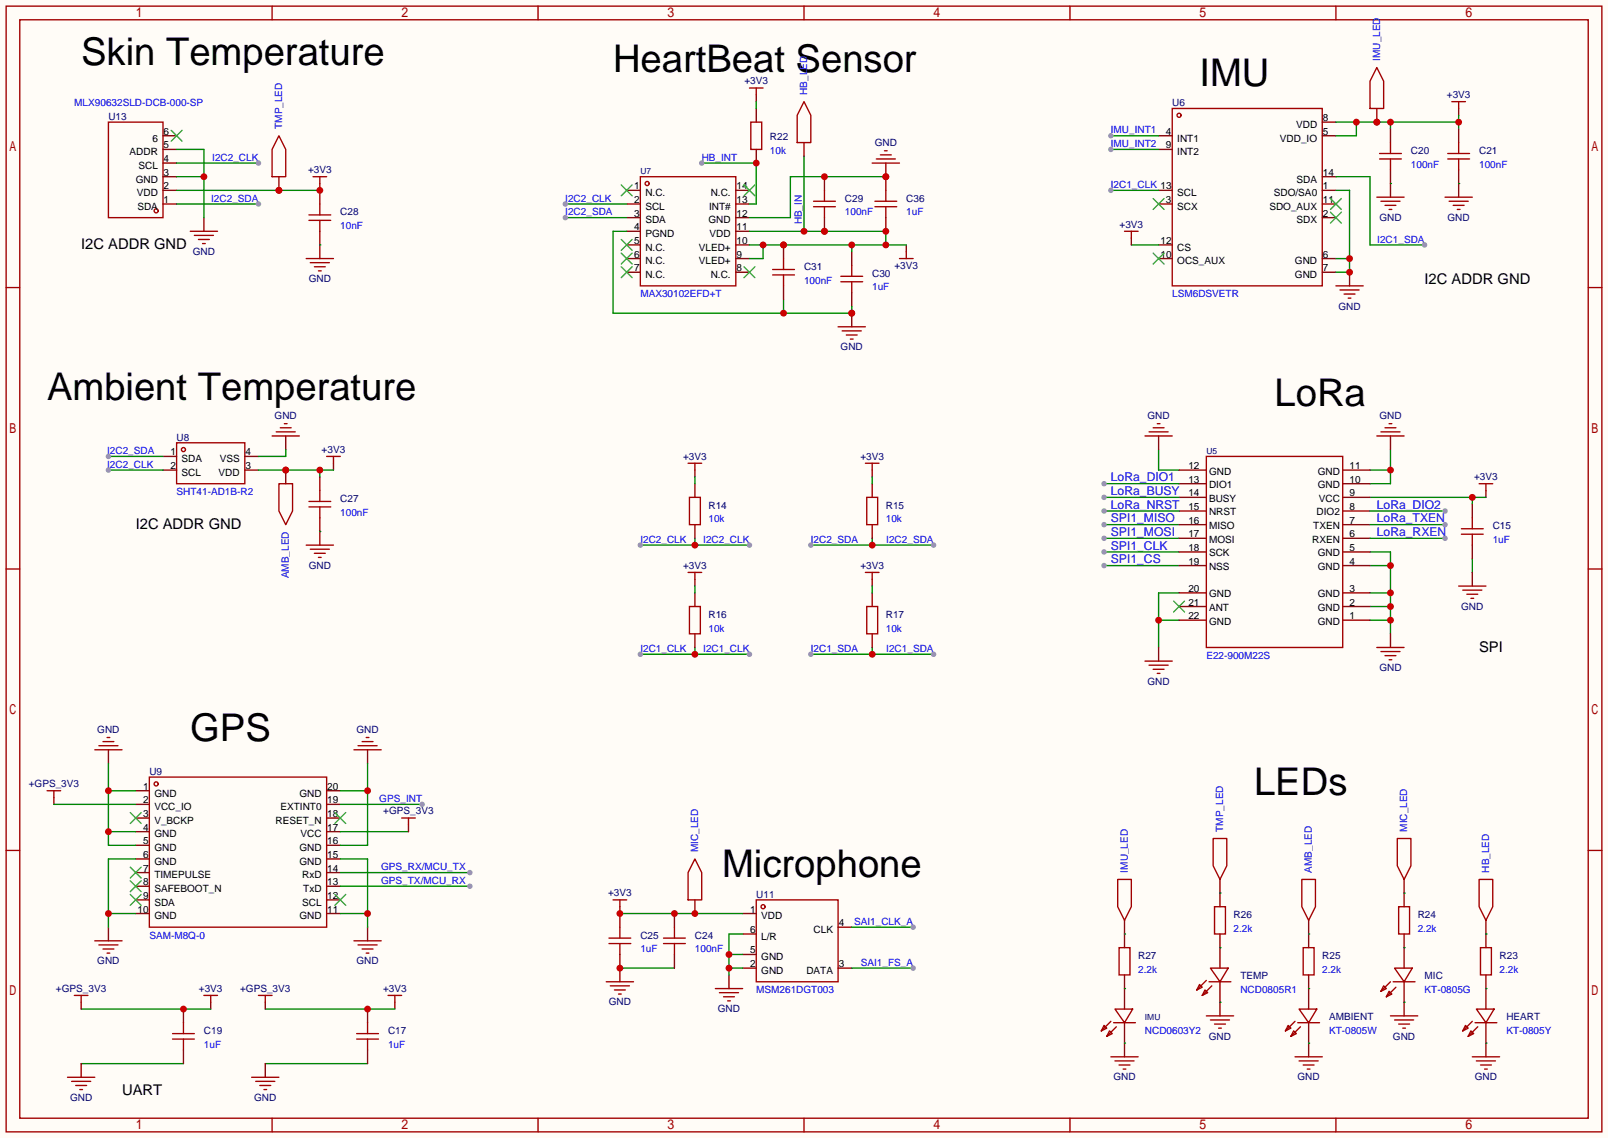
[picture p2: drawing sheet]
<svg xmlns="http://www.w3.org/2000/svg" width="299mm" height="212mm" viewBox="0 0 299 212" stroke-linecap="round" stroke-linejoin="round" font-family="sans-serif">
<path d="M0 0h299.5v211.8h-299.5z" fill="#fffcf7"/>
<g fill="none" stroke="#a10000" stroke-width=".25">
<path d="M1.1 1.1h297.2v209.6h-297.2zM3.7 3.7h292.1v204.5h-292.1zM50.7 1.1v2.6M100.2 1.1v2.6M149.7 1.1v2.6M199.3 1.1v2.6M248.8 1.1v2.6M218.3 20.2h28v33h-28zM1.1 53.5h2.6M248.8 53.2h5.1M249.6 54h3.5M250.3 54.7h2"/>
<path d="M251.1 55.5h.5M295.8 53.5h2.5M1.1 105.9h2.6M295.8 105.9h2.5M1.1 158.3h2.6M295.8 158.3h2.5M50.7 208.2v2.5M100.2 208.2v2.5M149.7 208.2v2.5M199.3 208.2v2.5M248.8 208.2v2.5"/>
<circle cx="219.6" cy="21.5" r=".38"/>
</g>
<g fill="none" stroke="#870000" stroke-width=".25">
<path d="M215.8 25.3h2.5M215.8 27.8h2.5M215.8 35.4h2.5M215.8 38h2.5M246.3 25.3h2.5M246.3 35.4h2.5M246.3 38h2.5M246.3 32.9h2.5M246.3 22.7h2.5M215.8 45.6h2.5M215.8 48.1h2.5M246.3 48.1h2.5"/>
<path d="M246.3 50.7h2.5M246.3 40.5h2.5M251.3 50.7v2.5"/>
</g>
<path d="M214.8 37l2 2M216.8 37l-2 2M247.8 39.5l2 2M247.8 37l2 2M249.8 39.5l-2 2M249.8 37l-2 2M214.8 47.1l2 2M216.8 47.1l-2 2" fill="none" stroke="#3c3" stroke-width=".25"/>
<path d="M248.8 35.4h2.5v15.3h-2.5M248.8 48.1h2.5" fill="none" stroke="#008700" stroke-width=".25"/>
<g fill="#c00">
<circle cx="251.3" cy="48.1" r=".63"/>
<circle cx="251.3" cy="50.7" r=".63"/>
</g>
<path d="M248.8 32.9h6.3v12.7h10.2" fill="none" stroke="#008700" stroke-width=".25"/>
<circle cx="265.3" cy="45.6" r=".51" fill="#999"/>
<path d="M206.9 35.4h8.9" fill="none" stroke="#008700" stroke-width=".25"/>
<circle cx="206.9" cy="35.4" r=".51" fill="#999"/>
<path d="M206.9 25.3h8.9" fill="none" stroke="#008700" stroke-width=".25"/>
<circle cx="206.9" cy="25.3" r=".51" fill="#999"/>
<path d="M206.9 27.8h8.9" fill="none" stroke="#008700" stroke-width=".25"/>
<circle cx="206.9" cy="27.8" r=".51" fill="#999"/>
<path d="M210.7 45.6h5.1M255.1 102.7h3.9v15.3M255.1 105.3h3.9M255.1 110.4h3.9M255.1 112.9h3.9M255.1 115.4h3.9" fill="none" stroke="#008700" stroke-width=".25"/>
<path d="M140.8 17.7v1.2M271.7 20.2v1.3M168.8 45.6v1.3M210.7 44.3v1.3M276.7 91.3v1.3" fill="none" stroke="#870000" stroke-width=".25"/>
<path d="M139.6 16.4h2.5M140.8 16.4v1.3M270.4 18.9h2.5M271.7 18.9v1.3M167.5 48.1h2.6M168.8 46.9v1.2M209.4 43.1h2.6M210.7 43.1v1.2M275.5 90h2.5M276.7 90v1.3" fill="none" stroke="#a10000" stroke-width=".25"/>
<g fill="#c00">
<circle cx="259" cy="105.3" r=".63"/>
<circle cx="259" cy="110.4" r=".63"/>
<circle cx="259" cy="112.9" r=".63"/>
<circle cx="259" cy="115.4" r=".63"/>
</g>
<path d="M255.1 87.5h3.9M259 83.7v6.3h-3.9" fill="none" stroke="#008700" stroke-width=".25"/>
<circle cx="259" cy="87.5" r=".63" fill="#c00"/>
<path d="M215.8 115.4h3.8M219.6 110.4h-3.8v10.1" fill="none" stroke="#008700" stroke-width=".25"/>
<circle cx="215.8" cy="115.4" r=".63" fill="#c00"/>
<path d="M205.6 97.7h14M215.8 83.7v3.8h3.8" fill="none" stroke="#008700" stroke-width=".25"/>
<circle cx="205.6" cy="97.7" r=".51" fill="#999"/>
<path d="M205.6 100.2h14" fill="none" stroke="#008700" stroke-width=".25"/>
<circle cx="205.6" cy="100.2" r=".51" fill="#999"/>
<path d="M205.6 102.7h14" fill="none" stroke="#008700" stroke-width=".25"/>
<circle cx="205.6" cy="102.7" r=".51" fill="#999"/>
<path d="M205.6 105.3h14" fill="none" stroke="#008700" stroke-width=".25"/>
<circle cx="205.6" cy="105.3" r=".51" fill="#999"/>
<path d="M255.1 92.6h21.6M274.2 92.6v1.3" fill="none" stroke="#008700" stroke-width=".25"/>
<circle cx="274.2" cy="92.6" r=".63" fill="#c00"/>
<path d="M205.6 95.1h14M274.2 104v2.6" fill="none" stroke="#008700" stroke-width=".25"/>
<g fill="none" stroke="#870000" stroke-width=".25">
<path d="M215.8 81.2v2.5M219.6 97.7h5.1M219.6 95.1h5.1M219.6 92.6h5.1M219.6 90h5.1M219.6 87.5h5.1M250.1 97.7h5M250.1 95.1h5M250.1 92.6h5M250.1 90h5M250.1 87.5h5M259 81.2v2.5"/>
<path d="M219.6 115.4h5.1M219.6 112.9h5.1M219.6 110.4h5.1M219.6 105.3h5.1M219.6 102.7h5.1M219.6 100.2h5.1M250.1 115.4h5M250.1 112.9h5M250.1 110.4h5M250.1 105.3h5M250.1 102.7h5M250.1 100.2h5"/>
<path d="M259 118v2.5M274.2 106.6v2.5M215.8 120.5v2.6"/>
</g>
<path d="M218.6 111.9l2 2M220.6 111.9l-2 2" fill="none" stroke="#3c3" stroke-width=".25"/>
<g fill="none" stroke="#a10000" stroke-width=".25">
<path d="M214.8 79.6h2M215.5 78.9h.5M257.9 79.6h2.1M258.7 78.9h.5M213.2 81.2h5.1M214 80.4h3.6M224.7 85h25.4v35.5h-25.4zM256.4 81.2h5.1M257.2 80.4h3.5M271.7 109.1h5M272.4 109.9h3.6M273.2 110.6h2"/>
<path d="M273.9 111.4h.5M213.2 123.1h5.1M214 123.8h3.6M214.8 124.6h2M215.5 125.3h.5M256.4 120.5h5.1M257.2 121.3h3.5M257.9 122h2.1M258.7 122.8h.5"/>
</g>
<circle cx="205.6" cy="95.1" r=".51" fill="#999"/>
<path d="M205.6 92.6h14" fill="none" stroke="#008700" stroke-width=".25"/>
<circle cx="205.6" cy="92.6" r=".51" fill="#999"/>
<path d="M205.6 90h14" fill="none" stroke="#008700" stroke-width=".25"/>
<circle cx="205.6" cy="90" r=".51" fill="#999"/>
<path d="M255.1 95.1h14" fill="none" stroke="#008700" stroke-width=".25"/>
<circle cx="269.1" cy="95.1" r=".51" fill="#999"/>
<path d="M255.1 97.7h14" fill="none" stroke="#008700" stroke-width=".25"/>
<circle cx="269.1" cy="97.7" r=".51" fill="#999"/>
<path d="M255.1 100.2h14" fill="none" stroke="#008700" stroke-width=".25"/>
<circle cx="269.1" cy="100.2" r=".51" fill="#999"/>
<g fill="none" stroke="#870000" stroke-width=".25">
<path d="M25.3 147.2h2.5M25.3 149.7h2.5M25.3 152.3h2.5M25.3 154.8h2.5M25.3 157.4h2.5M25.3 159.9h2.5M60.8 147.2h2.6M60.8 149.7h2.6M60.8 152.3h2.6M60.8 154.8h2.6M60.8 157.4h2.6M60.8 159.9h2.6"/>
<path d="M25.3 162.4h2.5M25.3 165h2.5M25.3 167.5h2.5M25.3 170.1h2.5M60.8 162.4h2.6M60.8 165h2.6M60.8 167.5h2.6M60.8 170.1h2.6M68.5 172.6v2.5M15.1 198v2.5M39.2 186.6v1.2M49.4 198v2.5"/>
<path d="M73.5 186.6v1.2"/>
</g>
<g fill="none" stroke="#a10000" stroke-width=".25">
<path d="M27.8 144.7h33v27.9h-33zM65.9 175.1h5.1M66.7 175.9h3.5M67.4 176.7h2.1M68.2 177.4h.5M38 185.3h2.5M39.2 185.3v1.3M72.3 185.3h2.5M73.5 185.3v1.3M12.6 200.5h5.1M13.3 201.3h3.6M14.1 202.1h2"/>
<path d="M14.9 202.8h.5M46.9 200.5h5M47.6 201.3h3.6M48.4 202.1h2M49.1 202.8h.6"/>
<circle cx="29.1" cy="145.9" r=".38"/>
</g>
<path d="M63.4 159.9h5.1v12.7M63.4 170.1h5.1M15.1 187.8h24.1M15.1 198h19.1M49.4 187.8h24.1M49.4 198h19.1" fill="none" stroke="#008700" stroke-width=".25"/>
<path d="M24.3 151.3l2 2M26.3 151.3l-2 2M62.4 151.3l2 2M64.4 151.3l-2 2M24.3 166.5l2 2M24.3 164l2 2M24.3 161.4l2 2M26.3 166.5l-2 2M26.3 164l-2 2M26.3 161.4l-2 2M62.4 166.5l2 2M64.4 166.5l-2 2" fill="none" stroke="#3c3" stroke-width=".25"/>
<circle cx="68.5" cy="170.1" r=".63" fill="#c00"/>
<path d="M20.2 139.6v2.5M68.5 139.6v2.5M20.2 172.6v2.5" fill="none" stroke="#870000" stroke-width=".25"/>
<path d="M17.7 139.6h5M18.4 138.8h3.6M19.2 138h2M19.9 137.3h.5M65.9 139.6h5.1M66.7 138.8h3.5M67.4 138h2.1M68.2 137.3h.5M17.7 175.1h5M18.4 175.9h3.6M19.2 176.7h2M19.9 177.4h.5" fill="none" stroke="#a10000" stroke-width=".25"/>
<path d="M20.2 142.1v15.3h5.1M20.2 154.8h5.1M20.2 147.2h5.1" fill="none" stroke="#008700" stroke-width=".25"/>
<g fill="#c00">
<circle cx="20.2" cy="154.8" r=".63"/>
<circle cx="20.2" cy="147.2" r=".63"/>
</g>
<path d="M63.4 147.2h5.1M68.5 142.1v15.3h-5.1" fill="none" stroke="#008700" stroke-width=".25"/>
<circle cx="68.5" cy="147.2" r=".63" fill="#c00"/>
<path d="M25.3 159.9h-5.1v12.7M20.2 170.1h5.1" fill="none" stroke="#008700" stroke-width=".25"/>
<circle cx="20.2" cy="170.1" r=".63" fill="#c00"/>
<path d="M10 149.7h15.3M63.4 154.8h12.7M63.4 165h24.1" fill="none" stroke="#008700" stroke-width=".25"/>
<path d="M10 148.5v1.2M76.1 153.5v1.3M15.1 186.6v1.2M49.4 186.6v1.2" fill="none" stroke="#870000" stroke-width=".25"/>
<path d="M8.8 147.2h2.5M10 147.2v1.3M74.8 152.3h2.5M76.1 152.3v1.2M13.8 185.3h2.6M15.1 185.3v1.3M48.1 185.3h2.6M49.4 185.3v1.3" fill="none" stroke="#a10000" stroke-width=".25"/>
<circle cx="87.5" cy="165" r=".51" fill="#999"/>
<path d="M63.4 162.4h24.1" fill="none" stroke="#008700" stroke-width=".25"/>
<circle cx="87.5" cy="162.4" r=".51" fill="#999"/>
<path d="M63.4 149.7h15.2" fill="none" stroke="#008700" stroke-width=".25"/>
<circle cx="78.6" cy="149.7" r=".51" fill="#999"/>
<path d="M34.2 193.4v2.1" fill="none" stroke="#a10000" stroke-width=".25"/>
<path d="M34.2 187.8v2.6" fill="none" stroke="#870000" stroke-width=".25"/>
<circle cx="34.2" cy="187.8" r=".63" fill="#c00"/>
<g fill="none" stroke="#a10000" stroke-width=".25">
<path d="M162.9 37.5h4.1M162.9 38.5h4.1M165 35.4v2.1M165 38.5v2M156.6 51.4h4.1M156.6 52.5h4.1M158.6 49.4v2M158.6 52.5v2M113.4 174.6h4.1M113.4 175.6h4.1M115.4 172.6v2M115.4 175.6v2.1"/>
<path d="M32.1 192.4h4.1M32.1 193.4h4.1M34.2 190.4v2M68.5 193.4v2.1"/>
</g>
<path d="M165 32.9v2.5M158.6 46.9v2.5M158.6 54.5v2.5M165 40.5v2.6M115.4 170.1v2.5M115.4 177.7v2.5M34.2 195.5v2.5M68.5 187.8v2.6" fill="none" stroke="#870000" stroke-width=".25"/>
<circle cx="68.5" cy="187.8" r=".63" fill="#c00"/>
<g fill="none" stroke="#a10000" stroke-width=".25">
<path d="M139.8 22.7h2.1v5.1h-2.1zM256.4 36.7h5.1M257.2 37.5h3.5M257.9 38.2h2.1M258.7 39h.5M269.1 36.7h5.1M269.9 37.5h3.5M270.6 38.2h2.1M271.4 39h.5M272.2 98.4h4M272.2 99.4h4M274.2 96.4v2"/>
<path d="M274.2 99.4v2.1M66.4 192.4h4.1M66.4 193.4h4.1M68.5 190.4v2"/>
</g>
<path d="M140.8 20.2v2.5M140.8 27.8v2.6M259 34.2v2.5M271.7 34.2v2.5M274.2 93.9v2.5M274.2 101.5v2.5M68.5 195.5v2.5" fill="none" stroke="#870000" stroke-width=".25"/>
<path d="M248.8 22.7h22.9M252.6 22.7v2.6h-3.8M259 22.7v1.3M271.7 21.5v2.5" fill="none" stroke="#008700" stroke-width=".25"/>
<g fill="#c00">
<circle cx="271.7" cy="22.7" r=".63"/>
<circle cx="259" cy="22.7" r=".63"/>
<circle cx="256.4" cy="22.7" r=".63"/>
<circle cx="252.6" cy="22.7" r=".63"/>
</g>
<g fill="none" stroke="#a10000" stroke-width=".25">
<path d="M140.8 167.5h15.3v15.3h-15.3zM112.9 182.8h5.1M113.7 183.5h3.5M114.4 184.3h2.1M115.2 185h.5M133.2 184h5.1M134 184.8h3.5M134.7 185.5h2.1M135.5 186.3h.5"/>
<circle cx="142.1" cy="168.8" r=".38"/>
</g>
<path d="M138.3 170.1h2.5M138.3 177.7h2.5M138.3 173.9h2.5M156.1 172.6h2.5M115.4 180.2v2.6M135.8 181.5v2.5M138.3 180.2h2.5M156.1 180.2h2.5" fill="none" stroke="#870000" stroke-width=".25"/>
<path d="M135.8 177.7h2.5M138.3 173.9h-2.5v7.6M135.8 180.2h2.5" fill="none" stroke="#008700" stroke-width=".25"/>
<g fill="#c00">
<circle cx="135.8" cy="180.2" r=".63"/>
<circle cx="135.8" cy="177.7" r=".63"/>
</g>
<path d="M115.4 170.1h22.9M115.4 180.2h10.2" fill="none" stroke="#008700" stroke-width=".25"/>
<circle cx="115.4" cy="180.2" r=".63" fill="#c00"/>
<path d="M115.4 168.8v1.3" fill="none" stroke="#870000" stroke-width=".25"/>
<circle cx="115.4" cy="170.1" r=".63" fill="#c00"/>
<g fill="none" stroke="#a10000" stroke-width=".25">
<path d="M58.3 32.9h2.5M59.6 32.9v1.3M60.8 85h2.6M62.1 85v1.2M128.1 86.2h2.6M129.4 86.2v1.3M161.2 86.2h2.5M162.4 86.2v1.3M128.1 106.6h2.6M129.4 106.6v1.2M161.2 106.6h2.5M162.4 106.6v1.2"/>
<path d="M114.2 167.5h2.5M115.4 167.5v1.3"/>
</g>
<path d="M59.6 34.2v1.2M62.1 86.2v1.3M129.4 87.5v1.3M162.4 87.5v1.3M129.4 107.8v1.3M162.4 107.8v1.3" fill="none" stroke="#870000" stroke-width=".25"/>
<path d="M158.6 172.6h11.5" fill="none" stroke="#008700" stroke-width=".25"/>
<circle cx="170.1" cy="172.6" r=".51" fill="#999"/>
<path d="M158.6 180.2h11.5" fill="none" stroke="#008700" stroke-width=".25"/>
<circle cx="170.1" cy="180.2" r=".51" fill="#999"/>
<g fill="none" stroke="#a10000" stroke-width=".25">
<path d="M20.2 22.7h10.2v17.8h-10.2zM119.3 32.9h17.7v20.3h-17.7zM52.2 79.6h2M53 78.9h.5M32.9 82.4h12.7v7.6h-12.7zM50.7 81.2h5.1M51.4 80.4h3.6M57 101.5h5.1M57.8 102.2h3.5M58.5 103h2.1M59.3 103.8h.5"/>
<circle cx="29.1" cy="39.2" r=".38"/>
<circle cx="120.5" cy="34.2" r=".38"/>
<circle cx="34.2" cy="83.7" r=".38"/>
</g>
<g fill="none" stroke="#870000" stroke-width=".25">
<path d="M30.4 35.4h2.5M30.4 38h2.5M30.4 32.9h2.5M30.4 30.4h2.5M30.4 27.8h2.5M30.4 25.3h2.5M116.7 35.4h2.6M116.7 38h2.6M137 35.4h2.6M137 38h2.6M116.7 40.5h2.6M116.7 43.1h2.6"/>
<path d="M116.7 45.6h2.6M116.7 48.1h2.6M116.7 50.7h2.6M137 40.5h2.6M137 43.1h2.6M137 45.6h2.6M137 48.1h2.6M137 50.7h2.6M30.4 85h2.5M30.4 87.5h2.5M45.6 85h2.5M45.6 87.5h2.5"/>
<path d="M53.2 81.2v2.5M59.6 98.9v2.6"/>
</g>
<g fill="none" stroke="#3c3" stroke-width=".25">
<path d="M31.9 24.3l2 2M33.9 24.3l-2 2M115.7 34.4l2 2M117.7 34.4l-2 2M138.6 34.4l2 2M140.6 34.4l-2 2M115.7 44.6l2 2M115.7 47.1l2 2M115.7 49.7l2 2M117.7 44.6l-2 2M117.7 47.1l-2 2M117.7 49.7l-2 2"/>
<path d="M138.6 49.7l2 2M140.6 49.7l-2 2"/>
</g>
<path d="M48.1 87.5h14M53.2 83.7v1.3h-5.1M59.6 87.5v1.3" fill="none" stroke="#008700" stroke-width=".25"/>
<g fill="#c00">
<circle cx="59.6" cy="87.5" r=".63"/>
<circle cx="53.2" cy="87.5" r=".63"/>
</g>
<path d="M20.2 85h10.2" fill="none" stroke="#008700" stroke-width=".25"/>
<circle cx="20.2" cy="85" r=".51" fill="#999"/>
<path d="M20.2 87.5h10.2" fill="none" stroke="#008700" stroke-width=".25"/>
<circle cx="20.2" cy="87.5" r=".51" fill="#999"/>
<path d="M38 40.5v2.6M59.6 45.6v2.5" fill="none" stroke="#870000" stroke-width=".25"/>
<path d="M35.4 43.1h5.1M36.2 43.8h3.6M37 44.6h2M37.7 45.3h.5M57 48.1h5.1M57.8 48.9h3.5M58.5 49.7h2.1M59.3 50.4h.5" fill="none" stroke="#a10000" stroke-width=".25"/>
<path d="M32.9 27.8h5.1v12.7M32.9 32.9h5.1" fill="none" stroke="#008700" stroke-width=".25"/>
<circle cx="38" cy="32.9" r=".63" fill="#c00"/>
<path d="M32.9 38h15.2" fill="none" stroke="#008700" stroke-width=".25"/>
<circle cx="48.1" cy="38" r=".51" fill="#999"/>
<path d="M32.9 30.4h15.2" fill="none" stroke="#008700" stroke-width=".25"/>
<circle cx="48.1" cy="30.4" r=".51" fill="#999"/>
<path d="M59.6 38v2M57.5 40h4.1M57.5 41h4.1M59.6 41v2.1" fill="none" stroke="#a10000" stroke-width=".25"/>
<path d="M59.6 35.4v2.6M59.6 43.1v2.5" fill="none" stroke="#870000" stroke-width=".25"/>
<path d="M32.9 35.4h26.7" fill="none" stroke="#008700" stroke-width=".25"/>
<g fill="#c00">
<circle cx="51.9" cy="35.4" r=".63"/>
<circle cx="59.6" cy="35.4" r=".63"/>
</g>
<path d="M149.7 29.1v14M59.6 45.6h.1M139.6 45.6h29.2M139.6 43.1h25.4v2.5M142.1 45.6v2.5h-2.5M158.6 45.6v1.3" fill="none" stroke="#008700" stroke-width=".25"/>
<g fill="#c00">
<circle cx="142.1" cy="45.6" r=".63"/>
<circle cx="145.9" cy="45.6" r=".63"/>
<circle cx="158.6" cy="45.6" r=".63"/>
<circle cx="165" cy="45.6" r=".63"/>
<circle cx="165" cy="43.1" r=".63"/>
<circle cx="153.5" cy="43.1" r=".63"/>
<circle cx="149.7" cy="43.1" r=".63"/>
</g>
<path d="M116.7 43.1h-2.5v15.2h44.4v-1.3M145.9 55.8v2.5" fill="none" stroke="#008700" stroke-width=".25"/>
<g fill="#c00">
<circle cx="145.9" cy="58.3" r=".63"/>
<circle cx="158.6" cy="58.3" r=".63"/>
</g>
<path d="M105.3 40.5h11.4" fill="none" stroke="#008700" stroke-width=".25"/>
<circle cx="105.3" cy="40.5" r=".51" fill="#999"/>
<path d="M105.3 38h11.4" fill="none" stroke="#008700" stroke-width=".25"/>
<circle cx="105.3" cy="38" r=".51" fill="#999"/>
<path d="M145.9 45.6v2.5M145.9 53.2v2.6" fill="none" stroke="#870000" stroke-width=".25"/>
<circle cx="145.9" cy="45.6" r=".63" fill="#c00"/>
<path d="M143.9 51.2h4.1M143.9 50.2h4.1M145.9 48.1v2.1M145.9 51.2v2" fill="none" stroke="#a10000" stroke-width=".25"/>
<path d="M153.5 40.5v2.6" fill="none" stroke="#870000" stroke-width=".25"/>
<circle cx="153.5" cy="43.1" r=".63" fill="#c00"/>
<path d="M153.5 32.9v2.5M59.6 88.8v2.5M59.6 96.4v2.5M125.6 170.1v2.5M125.6 177.7v2.5" fill="none" stroke="#870000" stroke-width=".25"/>
<path d="M151.5 38.5h4.1M151.5 37.5h4.1M153.5 35.4v2.1M153.5 38.5v2M57.5 94.4h4.1M57.5 93.3h4.1M59.6 91.3v2M59.6 94.4v2" fill="none" stroke="#a10000" stroke-width=".25"/>
<circle cx="125.6" cy="170.1" r=".63" fill="#c00"/>
<path d="M256.9 29.6h4.1M256.9 28.6h4.1M259 26.5v2.1M259 29.6v2M269.6 29.6h4.1M269.6 28.6h4.1M271.7 26.5v2.1M271.7 29.6v2M123.6 175.6h4M123.6 174.6h4M125.6 172.6v2M125.6 175.6v2.1" fill="none" stroke="#a10000" stroke-width=".25"/>
<path d="M259 24v2.5M259 31.6v2.6M271.7 24v2.5M271.7 31.6v2.6" fill="none" stroke="#870000" stroke-width=".25"/>
<path d="M165 32.9h-17.8v7.6h-7.6" fill="none" stroke="#008700" stroke-width=".25"/>
<g fill="#c00">
<circle cx="165" cy="32.9" r=".63"/>
<circle cx="153.5" cy="32.9" r=".63"/>
</g>
<path d="M165 30.4v2.5" fill="none" stroke="#870000" stroke-width=".25"/>
<circle cx="165" cy="32.9" r=".63" fill="#c00"/>
<path d="M162.4 30.4h5.1M163.2 29.6h3.6M164 28.8h2M164.7 28.1h.5" fill="none" stroke="#a10000" stroke-width=".25"/>
<path d="M158.6 58.3v2.5" fill="none" stroke="#870000" stroke-width=".25"/>
<circle cx="158.6" cy="58.3" r=".63" fill="#c00"/>
<path d="M156.1 60.8h5.1M156.8 61.6h3.6M157.6 62.4h2M158.4 63.1h.5" fill="none" stroke="#a10000" stroke-width=".25"/>
<path d="M130.7 30.4h10.1v7.6h-1.2" fill="none" stroke="#008700" stroke-width=".25"/>
<circle cx="140.8" cy="30.4" r=".63" fill="#c00"/>
<circle cx="130.7" cy="30.4" r=".51" fill="#999"/>
<path d="M140.8 18.9v1.3" fill="none" stroke="#008700" stroke-width=".25"/>
<path d="M51.9 32.9v2.5" fill="none" stroke="#870000" stroke-width=".25"/>
<circle cx="51.9" cy="35.4" r=".63" fill="#c00"/>
<path d="M149.7 18.9l1.3 2.6v5h-2.5v-5zM51.9 25.3l1.3 2.5v5.1h-2.5v-5.1z" fill="none" stroke="#a10000" stroke-width=".25"/>
<path d="M149.7 26.5v2.6M129.4 167.5v2.6" fill="none" stroke="#870000" stroke-width=".25"/>
<circle cx="129.4" cy="170.1" r=".63" fill="#c00"/>
<path d="M129.4 159.9l1.3 2.5v5.1h-2.6v-5.1z" fill="none" stroke="#a10000" stroke-width=".25"/>
<path d="M53.2 87.5v2.5" fill="none" stroke="#870000" stroke-width=".25"/>
<circle cx="53.2" cy="87.5" r=".63" fill="#c00"/>
<path d="M51.9 90h2.6v5.1l-1.3 2.6-1.3-2.6z" fill="none" stroke="#a10000" stroke-width=".25"/>
<path d="M256.4 20.2v2.5" fill="none" stroke="#870000" stroke-width=".25"/>
<circle cx="256.4" cy="22.7" r=".63" fill="#c00"/>
<g fill="none" stroke="#a10000" stroke-width=".25">
<path d="M256.4 12.6l1.3 2.5v5.1h-2.6v-5.1zM225.9 156.1h2.6v5.1l-1.3 2.5-1.3-2.5zM260.2 156.1h2.6v5.1l-1.3 2.5-1.3-2.5zM208.2 163.7h2.5v5.1l-1.3 2.5-1.2-2.5zM208.4 176.4h2v5.1h-2zM226.2 168.8h2v5.1h-2zM242.4 163.7h2.6v5.1l-1.3 2.5-1.3-2.5zM242.7 176.4h2v5.1h-2zM260.5 168.8h2v5.1h-2zM275.5 163.7h2.5v5.1l-1.3 2.5-1.2-2.5zM275.7 176.4h2v5.1h-2zM205.6 190.9l.5 .5-1 .5z"/>
<path d="M206.6 191.9l.5 .5-1 .5zM206.9 190.1l-1.8 1.8M206.9 196.7h5.1M207.4 190.4h4.1M207.6 187.8h3.3l-1.5 2.6zM207.6 197.5h3.6M207.9 191.1l-1.8 1.8M208.4 198.2h2M209.2 199h.5M223.4 183.3l.5 .5-1 .5zM224.4 184.3l.5 .5-1 .5zM224.7 182.5l-1.8 1.8"/>
<path d="M224.7 189.1h5M225.2 182.8h4M225.4 180.2h3.3l-1.5 2.6zM225.4 189.9h3.6M225.7 183.5l-1.8 1.8M226.2 190.6h2M226.9 191.4h.6M239.9 190.9l.5 .5-1 .5zM240.9 191.9l.5 .5-1 .5zM241.2 190.1l-1.8 1.8M241.2 196.7h5.1M241.7 190.4h4"/>
<path d="M241.9 187.8h3.3l-1.5 2.6zM241.9 197.5h3.6M242.2 191.1l-1.8 1.8M242.7 198.2h2M243.5 199h.5M257.7 183.5l.5 .5-1 .5zM258.7 184.5l.5 .5-1 .5zM259 182.8l-1.8 1.7M259 189.1h5M259.5 182.8h4M259.7 180.2h3.3l-1.5 2.6zM259.7 189.9h3.6"/>
<path d="M260 183.8l-1.8 1.7M260.5 190.6h2M261.2 191.4h.5M272.9 190.9l.5 .5-1 .5zM273.9 191.9l.5 .5-1 .5zM274.2 190.1l-1.8 1.8M274.2 196.7h5.1M274.7 190.4h4.1M275 187.8h3.3l-1.6 2.6zM275 197.5h3.5M275.2 191.1l-1.8 1.8M275.7 198.2h2"/>
<path d="M276.5 199h.5"/>
</g>
<g fill="none" stroke="#870000" stroke-width=".25">
<path d="M209.4 171.3v5.1M227.2 163.7v5.1M227.2 173.9v6.3M243.7 171.3v5.1M261.5 163.7v5.1M261.5 173.9v6.3M276.7 171.3v5.1M209.4 181.5v6.3M209.4 190.4v6.3M227.2 182.8v6.3M243.7 181.5v6.3M243.7 190.4v6.3"/>
<path d="M261.5 182.8v6.3M276.7 181.5v6.3M276.7 190.4v6.3"/>
</g>
<g fill="none" stroke="#008700" stroke-width=".25">
<path d="M119.3 121.8h20.3M129.4 120.5v1.3M209.4 173.9h.1M227.2 166.2h.1M227.2 176.4h.1M243.7 173.9h.1M261.5 166.2h.1M261.5 176.4h.1M276.7 173.9h.1M209.4 184h.1M209.4 194.2h.1M227.2 186.6h.1"/>
<path d="M243.7 184h.1M243.7 194.2h.1M261.5 186.6h.1M276.7 184h.1M276.7 194.2h.1"/>
</g>
<circle cx="129.4" cy="121.8" r=".63" fill="#c00"/>
<g fill="#999">
<circle cx="119.3" cy="121.8" r=".51"/>
<circle cx="139.6" cy="121.8" r=".51"/>
</g>
<path d="M119.3 101.5h20.3M129.4 100.2v1.3" fill="none" stroke="#008700" stroke-width=".25"/>
<circle cx="129.4" cy="101.5" r=".63" fill="#c00"/>
<g fill="#999">
<circle cx="139.6" cy="101.5" r=".51"/>
<circle cx="119.3" cy="101.5" r=".51"/>
</g>
<path d="M151 101.5h22.9M162.4 100.2v1.3" fill="none" stroke="#008700" stroke-width=".25"/>
<circle cx="162.4" cy="101.5" r=".63" fill="#c00"/>
<g fill="#999">
<circle cx="173.9" cy="101.5" r=".51"/>
<circle cx="151" cy="101.5" r=".51"/>
</g>
<path d="M151 121.8h22.9M162.4 120.5v1.3" fill="none" stroke="#008700" stroke-width=".25"/>
<circle cx="162.4" cy="121.8" r=".63" fill="#c00"/>
<g fill="#999">
<circle cx="151" cy="121.8" r=".51"/>
<circle cx="173.9" cy="121.8" r=".51"/>
</g>
<path d="M129.4 90v2.6M129.4 97.7v2.5M162.4 90v2.6M162.4 97.7v2.5M129.4 110.4v2.5M129.4 118v2.5M162.4 110.4v2.5M162.4 118v2.5" fill="none" stroke="#870000" stroke-width=".25"/>
<path d="M128.4 92.6h2v5.1h-2zM161.4 92.6h2v5.1h-2zM128.4 112.9h2v5.1h-2zM161.4 112.9h2v5.1h-2z" fill="none" stroke="#a10000" stroke-width=".25"/>
<path d="M259 34.2h.1M271.7 34.2h.1M59.6 98.9h.1M129.4 88.8v1.2M162.4 88.8v1.2M129.4 109.1v1.3M162.4 109.1v1.3" fill="none" stroke="#008700" stroke-width=".25"/>
<g font-size="7.1">
<text x="15.1" y="12.1">Skin Temperature</text>
<text x="114.2" y="13.4">HeartBeat Sensor</text>
<text x="223.4" y="16">IMU</text>
<text x="8.8" y="74.4">Ambient Temperature</text>
<text x="237.4" y="75.6">LoRa</text>
<text x="35.4" y="137.9">GPS</text>
<text x="233.6" y="148">LEDs</text>
<text x="134.5" y="163.3">Microphone</text>
</g>
<g font-size="2.8">
<text x="15.1" y="46.4">I2C ADDR GND</text>
<text x="265.3" y="52.8">I2C ADDR GND</text>
<text x="25.3" y="98.5">I2C ADDR GND</text>
<text x="275.5" y="121.4">SPI</text>
<text x="22.7" y="203.9">UART</text>
</g>
<g font-size="2.3" fill="#00f">
<text x="206.9" y="89.6">LoRa_DIO1</text>
<text x="206.9" y="94.7">LoRa_NRST</text>
<text x="206.9" y="92.2">LoRa_BUSY</text>
<text x="256.4" y="94.7">LoRa_DIO2</text>
<text x="206.9" y="97.2">SPI1_MISO</text>
<text x="206.9" y="99.8">SPI1_MOSI</text>
<text x="256.4" y="97.2">LoRa_TXEN</text>
<text x="256.4" y="99.8">LoRa_RXEN</text>
<text x="206.9" y="102.3">SPI1_CLK</text>
<text x="206.9" y="104.9">SPI1_CS</text>
</g>
<g font-size="1.9" fill="#00f">
<text x="257" y="11.3" transform="rotate(-90 257 11.3)">IMU_LED</text>
<text x="150.3" y="17.7" transform="rotate(-90 150.3 17.7)">HB_LED</text>
<text x="13.8" y="19.8">MLX90632SLD-DCB-000-SP</text>
<text x="39.5" y="29.9">I2C2_CLK</text>
<text x="52.5" y="24" transform="rotate(-90 52.5 24)">TMP_LED</text>
<text x="130.7" y="29.9">HB_INT</text>
<text x="143.4" y="28.7">10k</text>
<text x="206.9" y="24.8">IMU_INT1</text>
<text x="206.9" y="27.4">IMU_INT2</text>
<text x="206.9" y="35">I2C1_CLK 13</text>
<text x="262.8" y="31.2">100nF</text>
<text x="275.5" y="31.2">100nF</text>
<text x="39.3" y="37.5">I2C2_SDA</text>
<text x="105.3" y="40.1">I2C2_SDA</text>
<text x="105.3" y="37.5">I2C2_CLK</text>
<text x="149.3" y="41.8" transform="rotate(-90 149.3 41.8)">HB_IN</text>
<text x="157.4" y="40.1">100nF</text>
<text x="168.8" y="40.1">1uF</text>
<text x="63.4" y="42.6">10nF</text>
<text x="256.5" y="45.2">I2C1_SDA</text>
<text x="149.7" y="52.8">100nF</text>
<text x="119.3" y="55.3">MAX30102EFD+T</text>
<text x="162.4" y="54.1">1uF</text>
<text x="218.3" y="55.3">LSM6DSVETR</text>
<text x="20" y="84.5">I2C2_SDA</text>
<text x="20" y="87.1">I2C2_CLK</text>
<text x="32.9" y="92.2">SHT41-AD1B-R2</text>
<text x="63.4" y="96">100nF</text>
<text x="119.3" y="101">I2C2_CLK</text>
<text x="131" y="101">I2C2_CLK</text>
<text x="132" y="97.2">10k</text>
<text x="151" y="101">I2C2_SDA</text>
<text x="165" y="97.2">10k</text>
<text x="165.1" y="101">I2C2_SDA</text>
<text x="278" y="101">1uF</text>
<text x="53.8" y="107.6" transform="rotate(-90 53.8 107.6)">AMB_LED</text>
<text x="132" y="117.6">10k</text>
<text x="165" y="117.6">10k</text>
<text x="119.3" y="121.4">I2C1_CLK</text>
<text x="131" y="121.4">I2C1_CLK</text>
<text x="151" y="121.4">I2C1_SDA</text>
<text x="165.1" y="121.4">I2C1_SDA</text>
<text x="224.7" y="122.6">E22-900M22S</text>
<text x="70.6" y="149.3">GPS_INT</text>
<text x="227.8" y="154.8" transform="rotate(-90 227.8 154.8)">TMP_LED</text>
<text x="262.1" y="154.8" transform="rotate(-90 262.1 154.8)">MIC_LED</text>
<text x="130" y="158.6" transform="rotate(-90 130 158.6)">MIC_LED</text>
<text x="71" y="164.5">GPS_TX/MCU_RX</text>
<text x="71" y="162">GPS_RX/MCU_TX</text>
<text x="210" y="162.4" transform="rotate(-90 210 162.4)">IMU_LED</text>
<text x="244.3" y="162.4" transform="rotate(-90 244.3 162.4)">AMB_LED</text>
<text x="277.3" y="162.4" transform="rotate(-90 277.3 162.4)">HB_LED</text>
<text x="159.1" y="172.2">SAI1_CLK_A</text>
<text x="229.7" y="173.4">2.2k</text>
<text x="264" y="173.4">2.2k</text>
<text x="27.8" y="174.7">SAM-M8Q-0</text>
<text x="119.3" y="177.2">1uF</text>
<text x="129.4" y="177.2">100nF</text>
<text x="160.3" y="179.8">SAI1_FS_A</text>
<text x="140.8" y="184.9">MSM261DGT003</text>
<text x="212" y="181.1">2.2k</text>
<text x="231" y="184.9">NCD0805R1</text>
<text x="246.3" y="181.1">2.2k</text>
<text x="265.3" y="184.9">KT-0805G</text>
<text x="279.3" y="181.1">2.2k</text>
<text x="38" y="195">1uF</text>
<text x="72.3" y="195">1uF</text>
<text x="213.2" y="192.5">NCD0603Y2</text>
<text x="247.5" y="192.5">KT-0805W</text>
<text x="280.5" y="192.5">KT-0805Y</text>
</g>
<g font-size="1.9" fill="#000080">
<text x="138.6" y="15.7">+3V3</text>
<text x="20.2" y="22.3">U13</text>
<text x="218.3" y="19.8">U6</text>
<text x="269.5" y="18.2">+3V3</text>
<text x="143.4" y="26.1">R22</text>
<text x="162.9" y="27.1">GND</text>
<text x="262.8" y="28.7">C20</text>
<text x="275.5" y="28.7">C21</text>
<text x="57.4" y="32.2">+3V3</text>
<text x="63.4" y="40.1">C28</text>
<text x="157.4" y="37.5">C29</text>
<text x="168.8" y="37.5">C36</text>
<text x="256.9" y="41.1">GND</text>
<text x="269.6" y="41.1">GND</text>
<text x="35.9" y="47.5">GND</text>
<text x="208.5" y="42.4">+3V3</text>
<text x="57.5" y="52.5">GND</text>
<text x="149.7" y="50.2">C31</text>
<text x="162.4" y="51.5">C30</text>
<text x="166.6" y="50">+3V3</text>
<text x="249.3" y="57.6">GND</text>
<text x="156.6" y="65.2">GND</text>
<text x="51.1" y="77.9">GND</text>
<text x="213.7" y="77.9">GND</text>
<text x="256.9" y="77.9">GND</text>
<text x="32.9" y="82">U8</text>
<text x="59.9" y="84.3">+3V3</text>
<text x="127.2" y="85.6">+3V3</text>
<text x="160.2" y="85.6">+3V3</text>
<text x="274.5" y="89.4">+3V3</text>
<text x="63.4" y="93.4">C27</text>
<text x="132" y="94.7">R14</text>
<text x="165" y="94.7">R15</text>
<text x="278" y="98.5">C15</text>
<text x="57.5" y="105.9">GND</text>
<text x="127.2" y="105.9">+3V3</text>
<text x="160.2" y="105.9">+3V3</text>
<text x="272.1" y="113.5">GND</text>
<text x="132" y="115">R16</text>
<text x="165" y="115">R17</text>
<text x="256.9" y="124.9">GND</text>
<text x="213.7" y="127.5">GND</text>
<text x="18.1" y="136.4">GND</text>
<text x="66.4" y="136.4">GND</text>
<text x="5.3" y="146.5">+GPS_3V3</text>
<text x="27.8" y="144.2">U9</text>
<text x="71.4" y="151.6">+GPS_3V3</text>
<text x="113.2" y="166.8">+3V3</text>
<text x="140.8" y="167.1">U11</text>
<text x="229.7" y="170.9">R26</text>
<text x="264" y="170.9">R24</text>
<text x="18.1" y="179.5">GND</text>
<text x="66.4" y="179.5">GND</text>
<text x="119.3" y="174.7">C25</text>
<text x="129.4" y="174.7">C24</text>
<text x="212" y="178.5">R27</text>
<text x="246.3" y="178.5">R25</text>
<text x="279.3" y="178.5">R23</text>
<text x="10.4" y="184.6">+GPS_3V3</text>
<text x="37" y="184.6">+3V3</text>
<text x="44.7" y="184.6">+GPS_3V3</text>
<text x="71.3" y="184.6">+3V3</text>
<text x="231" y="182.3">TEMP</text>
<text x="265.3" y="182.3">MIC</text>
<text x="113.4" y="187.2">GND</text>
<text x="133.7" y="188.4">GND</text>
<text x="247.5" y="189.9">AMBIENT</text>
<text x="280.5" y="189.9">HEART</text>
<text x="38" y="192.5">C19</text>
<text x="72.3" y="192.5">C17</text>
<text x="225.1" y="193.5">GND</text>
<text x="259.4" y="193.5">GND</text>
<text x="207.4" y="201.1">GND</text>
<text x="241.6" y="201.1">GND</text>
<text x="274.7" y="201.1">GND</text>
<text x="13" y="204.9">GND</text>
<text x="47.3" y="204.9">GND</text>
</g>
<g font-size="1.9">
<text x="241.4" y="23.8">VDD</text>
<text x="246.4" y="22.5">8</text>
<text x="24.1" y="28.9">ADDR</text>
<text x="28.4" y="26.4">6</text>
<text x="30.5" y="27.6">5</text>
<text x="30.5" y="25.1">6</text>
<text x="217.1" y="25.1">4</text>
<text x="217.1" y="27.6">9</text>
<text x="219.3" y="26.4">INT1</text>
<text x="219.3" y="28.9">INT2</text>
<text x="238.4" y="26.4">VDD_IO</text>
<text x="246.4" y="25.1">5</text>
<text x="25.3" y="34">GND</text>
<text x="25.8" y="31.4">SCL</text>
<text x="30.5" y="35.2">2</text>
<text x="30.5" y="32.7">3</text>
<text x="30.5" y="30.2">4</text>
<text x="118.1" y="35.2">1</text>
<text x="137.2" y="35.2">14</text>
<text x="241.5" y="34">SDA</text>
<text x="246.4" y="35.2">1</text>
<text x="246.4" y="32.7">14</text>
<text x="25.5" y="36.5">VDD</text>
<text x="25.6" y="39.1">SDA</text>
<text x="30.5" y="37.8">1</text>
<text x="118.1" y="37.8">2</text>
<text x="118.1" y="40.3">3</text>
<text x="120.2" y="36.5">N.C.</text>
<text x="120.2" y="39.1">SCL</text>
<text x="120.2" y="41.6">SDA</text>
<text x="132" y="41.6">GND</text>
<text x="132.1" y="39.1">INT#</text>
<text x="132.4" y="36.5">N.C.</text>
<text x="137.2" y="40.3">12</text>
<text x="137.2" y="37.8">13</text>
<text x="217.1" y="37.8">3</text>
<text x="219.3" y="36.5">SCL</text>
<text x="219.3" y="39.1">SCX</text>
<text x="236.4" y="39.1">SDO_AUX</text>
<text x="237.2" y="36.5">SDO/SA0</text>
<text x="241.5" y="41.6">SDX</text>
<text x="246.4" y="40.3">2</text>
<text x="246.4" y="37.8">11</text>
<text x="118.1" y="42.9">4</text>
<text x="118.1" y="45.4">5</text>
<text x="118.1" y="47.9">6</text>
<text x="120.2" y="44.1">PGND</text>
<text x="120.2" y="46.7">N.C.</text>
<text x="130.1" y="46.7">VLED+</text>
<text x="132.2" y="44.1">VDD</text>
<text x="137.2" y="47.9">9</text>
<text x="137.2" y="45.4">10</text>
<text x="137.2" y="42.9">11</text>
<text x="216.1" y="45.4">12</text>
<text x="216.1" y="47.9">10</text>
<text x="219.3" y="46.7">CS</text>
<text x="246.4" y="47.9">6</text>
<text x="118.1" y="50.5">7</text>
<text x="120.2" y="49.2">N.C.</text>
<text x="120.2" y="51.8">N.C.</text>
<text x="130.1" y="49.2">VLED+</text>
<text x="132.4" y="51.8">N.C.</text>
<text x="137.2" y="50.5">8</text>
<text x="219.3" y="49.2">OCS_AUX</text>
<text x="241.2" y="51.8">GND</text>
<text x="241.2" y="49.2">GND</text>
<text x="246.4" y="50.5">7</text>
<text x="31.7" y="84.8">1</text>
<text x="31.7" y="87.3">2</text>
<text x="33.8" y="86">SDA</text>
<text x="33.8" y="88.6">SCL</text>
<text x="40.7" y="88.6">VDD</text>
<text x="40.9" y="86">VSS</text>
<text x="45.7" y="87.3">3</text>
<text x="45.7" y="84.8">4</text>
<text x="221.3" y="89.9">13</text>
<text x="221.3" y="87.3">12</text>
<text x="225.2" y="88.3">GND</text>
<text x="245.4" y="88.3">GND</text>
<text x="251.3" y="87.3">11</text>
<text x="251.3" y="89.9">10</text>
<text x="221.3" y="94.9">15</text>
<text x="221.3" y="92.4">14</text>
<text x="225.2" y="95.9">NRST</text>
<text x="225.2" y="93.4">BUSY</text>
<text x="225.2" y="90.9">DIO1</text>
<text x="245.2" y="95.9">DIO2</text>
<text x="245.4" y="90.9">GND</text>
<text x="245.6" y="93.4">VCC</text>
<text x="251.3" y="92.4">9</text>
<text x="251.3" y="94.9">8</text>
<text x="221.3" y="100">17</text>
<text x="221.3" y="97.5">16</text>
<text x="225.2" y="101">MOSI</text>
<text x="225.2" y="98.5">MISO</text>
<text x="244.4" y="101">RXEN</text>
<text x="244.6" y="98.5">TXEN</text>
<text x="251.3" y="97.5">7</text>
<text x="251.3" y="100">6</text>
<text x="221.3" y="105.1">19</text>
<text x="221.3" y="102.6">18</text>
<text x="225.2" y="106.1">NSS</text>
<text x="225.2" y="103.6">SCK</text>
<text x="245.4" y="103.6">GND</text>
<text x="245.4" y="106.1">GND</text>
<text x="251.3" y="102.6">5</text>
<text x="251.3" y="105.1">4</text>
<text x="221.3" y="112.7">21</text>
<text x="221.3" y="110.2">20</text>
<text x="225.2" y="113.7">ANT</text>
<text x="225.2" y="111.2">GND</text>
<text x="245.4" y="111.2">GND</text>
<text x="245.4" y="113.7">GND</text>
<text x="251.3" y="110.2">3</text>
<text x="251.3" y="112.7">2</text>
<text x="221.3" y="115.3">22</text>
<text x="225.2" y="116.3">GND</text>
<text x="245.4" y="116.3">GND</text>
<text x="251.3" y="115.3">1</text>
<text x="26.6" y="149.5">2</text>
<text x="26.6" y="147">1</text>
<text x="28.8" y="148.3">GND</text>
<text x="55.8" y="148.3">GND</text>
<text x="61" y="147">20</text>
<text x="61" y="149.5">19</text>
<text x="26.6" y="154.6">4</text>
<text x="26.6" y="152.1">3</text>
<text x="28.8" y="155.9">GND</text>
<text x="28.8" y="153.4">V_BCKP</text>
<text x="28.8" y="150.8">VCC_IO</text>
<text x="51.3" y="153.4">RESET_N</text>
<text x="52.2" y="150.8">EXTINT0</text>
<text x="56" y="155.9">VCC</text>
<text x="61" y="152.1">18</text>
<text x="61" y="154.6">17</text>
<text x="26.6" y="159.7">6</text>
<text x="26.6" y="157.2">5</text>
<text x="28.8" y="161">GND</text>
<text x="28.8" y="158.4">GND</text>
<text x="55.8" y="158.4">GND</text>
<text x="55.8" y="161">GND</text>
<text x="61" y="157.2">16</text>
<text x="61" y="159.7">15</text>
<text x="26.6" y="167.3">9</text>
<text x="26.6" y="164.8">8</text>
<text x="26.6" y="162.2">7</text>
<text x="28.8" y="166.1">SAFEBOOT_N</text>
<text x="28.8" y="163.5">TIMEPULSE</text>
<text x="56.3" y="163.5">RxD</text>
<text x="56.5" y="166.1">TxD</text>
<text x="61" y="162.2">14</text>
<text x="61" y="164.8">13</text>
<text x="61" y="167.3">12</text>
<text x="25.6" y="169.9">10</text>
<text x="28.8" y="171.1">GND</text>
<text x="28.8" y="168.6">SDA</text>
<text x="55.8" y="171.1">GND</text>
<text x="56.3" y="168.6">SCL</text>
<text x="61" y="169.9">11</text>
<text x="139.7" y="169.9">1</text>
<text x="139.7" y="173.7">6</text>
<text x="141.8" y="171.1">VDD</text>
<text x="151.5" y="173.7">CLK</text>
<text x="156.2" y="172.4">4</text>
<text x="139.7" y="177.5">5</text>
<text x="141.8" y="178.8">GND</text>
<text x="141.8" y="174.9">L/R</text>
<text x="139.7" y="180">2</text>
<text x="141.8" y="181.3">GND</text>
<text x="150.2" y="181.3">DATA</text>
<text x="156.2" y="180">3</text>
</g>
<g font-size="1.6" fill="#000080">
<text x="119.3" y="32.5">U7</text>
<text x="224.7" y="84.5">U5</text>
<text x="213.2" y="189.9">IMU</text>
</g>
</svg>
